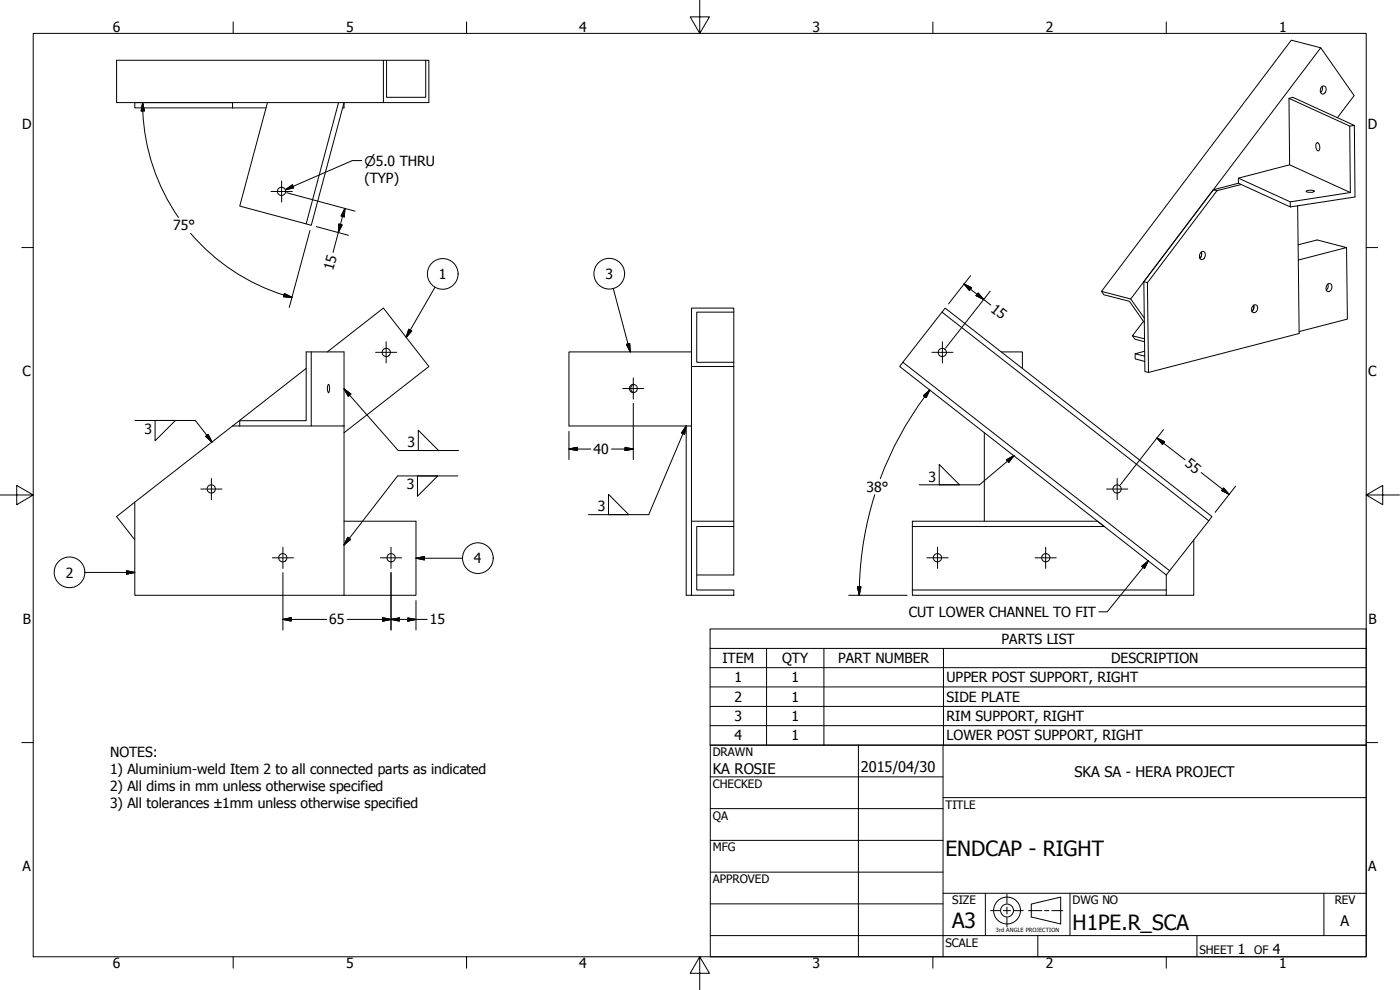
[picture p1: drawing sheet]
<svg xmlns="http://www.w3.org/2000/svg" width="420mm" height="297mm" viewBox="0 0 420 297" stroke-linecap="round" stroke-linejoin="round" font-family="sans-serif">
<!-- layer: Visible (ANSI) -->
<g fill="none" stroke="#000" stroke-width=".3">
<path d="M115.1 18.1h.9v11.1h11.8v-11.1h-11.8M127.8 18.1h.9v12.7h-93.7v-12.7h80.1v12.7M396.4 14.3l-8.9-2.2-56.9 75.3 .7 1 7.7 2 4.4 6.4M40.4 30.8h29.4v1.6h-29.4zM69.8 32.4h10M80.3 30.8l-8.4 31 21.5 5.8 9.9-36.8v1.6h-.4M101.6 30.8l-9.7 36.4M386.8 29.5l18.3 8.3 .2 20-18.3-8.3M396.6 26.1a.83 .83 0 0 1 1-.2 .83 .83 0 0 1 .4 1 .98 .98 0 0 1-.4 1.1 .98 .98 0 0 1-1.2-.1 1.71 1.71 0 0 1 .2-1.8zM396.8 26l.1 .3a1.39 1.39 0 0 1-.6 1.4M401.4 35.3l5-6.6-10-14.4-57.1 75.4-8.7-2.3M405.1 37.8l1.4-.2-18.5-8.4-1.2 .3 .2 20-15.3 4v1.5"/>
<path d="M406.5 37.6l.2 21.5-19.5 3M364.1 56.9l-20.8 27.6 1.1 .3 .3 26.9M371.7 53.5l15.5 7.1 18.1-2.8M371.7 55l15.5 7.1v-1.5M371.7 55l-7.6 1.9 1.2 .3-20.9 27.6M372.5 55.4l-7.2 1.8M392 57.3a2.17 2.17 0 0 1 2.4 .2 2.24 2.24 0 0 1-2.4-.2zM395 43l.2-.2a1.57 1.57 0 0 1 .5 2.5 1.66 1.66 0 0 1-.7-2.3zM360.6 75.6v.4a1.39 1.39 0 0 1-.6 1.5M360.6 75.6l.3-.2a1.24 1.24 0 0 1 .8 1.5 1.24 1.24 0 0 1-1.3 .9 1.49 1.49 0 0 1 .2-2.2zM389.4 61.7l.5 38.4-45.2 11.6-1.1-.2-.3-27M389.6 73.5l5.7-1.5 8.8 2.3-14.5 3.7"/>
<path d="M404.1 74.3l.3 21.4-14.5 3.8M220.2 93.6h-11.1v15.1h11.1v1.3M282.7 93.6l-11.7 15.1 80 62.5-1 1.3M283.7 92.4l80 62.6-.9 1.3-80.1-62.7zM339.3 89.7l4.1 5.7M343.2 96.4l-3.3 4.4 3.6 .8M376 91.8a.75 .75 0 0 1 .8-.4 .75 .75 0 0 1 .6 .7 1.16 1.16 0 0 1-.3 1.3 1.16 1.16 0 0 1-1.3 .2 1.55 1.55 0 0 1 .2-1.8zM376.2 91.6l.1 .8-.6 1M398.5 85.3a.72 .72 0 0 1 1.2 .3 1.21 1.21 0 0 1-.2 1.3 1.21 1.21 0 0 1-1.3 .4 1.59 1.59 0 0 1 .3-2zM398.5 85.2l.1 .4a1.39 1.39 0 0 1-.6 1.4M91.9 110.5l-22.1 17.3M93.4 105.6v22.2"/>
<path d="M98.2 105.6l16.9-13.2 13.6 17.6-25.4 19.8M98.5 115.4l.1-.1a2.7 2.7 0 0 1 0 2.5l-.4-1.2zM190.2 115.4a1.23 1.23 0 0 0-.9 1.2 1.23 1.23 0 0 0 .9 1.2M207.5 105.6h-36.7v22.2h36.7M207.5 110h12.7M220.2 108.7v-16.3h-12.7v64M220.2 110v46.4M271 108.7l-1 1.3 80 62.5M300.5 105.6h6.3v4.9M339.9 100.8l.7 1 2.9 .7M340.7 106.2v1.5l2.8 .7M343.5 105.4l-2.8 .8 2.8 .7"/>
<path d="M69.8 127.8l-29.4 22.9v27.9h62.9M69.8 127.8h2.1M71.9 127.8v-1.6h20v-20.6h11.4v73M71.9 127.8h31.4M205.9 127.8v50.8h1.6M295.4 129.8v26.6M40.4 150.7l-5.4 4.3 5.4 7M103.3 156.4h21.5v22.2h-21.5M207.5 156.4h12.7v1.6h-11.1v19h11.1v1.6h-12.7zM220.2 158v14.5h-11.1M273.8 156.4h55.6l2 1.6h-57.6zM273.8 158v19"/>
<path d="M362.8 156.3l-11.8 14.9M350 172.5v4.5h-76.2M350 177v1.6M358.3 162v16.6h-84.5v-1.6"/>
<circle cx="84.5" cy="57.4" r="1.24"/>
<circle cx="115.9" cy="105.7" r="1.24"/>
<circle cx="190.1" cy="116.6" r="1.24"/>
<circle cx="282.8" cy="105.7" r="1.24"/>
<circle cx="63.4" cy="146.7" r="1.24"/>
<circle cx="335.2" cy="146.7" r="1.24"/>
<circle cx="84.9" cy="167.3" r="1.24"/>
<circle cx="117.4" cy="167.3" r="1.24"/>
<circle cx="281.3" cy="167.3" r="1.24"/>
<circle cx="313.8" cy="167.3" r="1.24"/>
</g>
<!-- layer: Symbol (ANSI) -->
<g fill="none" stroke="#000" stroke-width=".3">
<path d="M85.7 56.9l2.1-1.4 .3 .9zM108.6 48.2h-2.9l-20 8.7M122.7 98.8l.9 .5-1.7 1.9zM130.6 86.2l-8.7 15M184 86.5l5.2 19.1M103.3 116.7l2 1.5-.8 .7zM103.3 116.7l16.2 18.5h18.1M188 103.3l1-.3 .2 2.6zM40.5 126.2h18.1l5 6.4M46.5 126.2h6.1l-6.1 6.1zM61.7 130.9l.8-.5 1.1 2.2zM125.5 129.1l6.1 6.1h-6.1z"/>
<path d="M205.9 127.8l-.5 2.5-.9-.4zM205.9 127.8l-11.2 26.6h-18.1M281.9 139.4l6.1 6.1h-6.1zM302 138l2.3-1.3-1.6 2zM304.3 136.7l-10.4 8.8h-18.1M125.3 142.8h6.1l-6.1 6.1zM137.4 142.8h-18.1l-16 20.7M182.6 148.3l6.1 6.1h-6.1zM25.5 171.8h14.9M38 171.2l2.4 .6-2.4 .5zM104.4 161.2l.8 .6-1.9 1.7zM124.8 167.5l2.6-.5v1z"/>
<path d="M124.8 167.5h14M342.6 169.9l2-1.6-1.1 2.2zM344.6 168.3l-12.3 15.3h-2.5M213.1 194.5v-5.8h196.9v5.8M213.1 194.5h196.9v5.8M213.1 194.5v29.1h196.9v-23.3M230.1 194.5v29.1M247.3 194.5v29.1M283.1 194.5v29.1M213.1 200.3h196.9M213.1 206.1h196.9M213.1 211.9h196.9"/>
<path d="M213.1 217.7h196.9"/>
<circle cx="132.9" cy="82.2" r="4.6"/>
<circle cx="182.8" cy="82.1" r="4.6"/>
<circle cx="20.9" cy="171.7" r="4.6"/>
<circle cx="143.4" cy="167.5" r="4.6"/>
</g>
<!-- layer: Border (ANSI) -->
<g fill="none" stroke="#000" stroke-width=".3">
<path d="M10 10h400v277.1h-400zM70 6.6v3.4M140 6.6v3.4M210 0v10l-2.9-4.9h5.8l-2.9 4.9M280 6.6v3.4M350 6.6v3.4M6.5 74.3h3.5M410 74.3h3.4M0 148.5h10l-5-2.8v5.7l5-2.9M410 148.5l5 2.9v-5.7l-5 2.8h10M6.5 222.8h3.5M410 222.8h3.4"/>
<path d="M70 287.1v3.4M140 287.1v3.4M210 287.1l2.9 4.9h-5.8l2.9-4.9v9.9M280 287.1v3.4M350 287.1v3.4"/>
</g>
<!-- layer: Title (ANSI) -->
<g fill="none" stroke="#000" stroke-width=".3">
<path d="M213.2 223.6h196.8v63.5h-196.8zM213.2 233.1h69.8M257.6 223.6v63.5M283 239.3h127M283 223.6v63.5M213.2 242.6h69.8M213.2 252.1h69.8M213.2 261.7h69.8M213.2 271.2h69.8M283 268h127M295.7 268v12.7M321.1 268v12.7"/>
<path d="M397.3 268v12.7M213.2 280.7h196.8M311.5 280.7v6.4M359.2 280.7v6.4"/>
</g>
<!-- layer: Sketch Geometry (ANSI) -->
<g fill="none" stroke="#000" stroke-width=".3">
<path d="M297.3 273.2h2.8M301.1 273.2h2.2M302.2 268.3v2.8M302.2 272.1v2.1M302.2 275.3v2.8M304.4 273.2h2.7M308.7 273.2h4M309.5 271.3l8.8-2.1v8l-8.8-2.1zM313.5 273.2h1.3M315.7 273.2h3.3"/>
<circle cx="302.2" cy="273.2" r="4"/>
<circle cx="302.2" cy="273.2" r="1.94"/>
</g>
<!-- layer: Symbol (ANSI) -->
<g fill="#000" stroke="#000" stroke-width=".3">
<path d="M85.7 56.9l2.1-1.4zM85.7 56.9l2.1-1.4 .3 .9zM122.7 98.8l-.8 2.4zM122.7 98.8l.9 .5-1.7 1.9zM103.3 116.7l2 1.5zM103.3 116.7l2 1.5-.8 .7zM188 103.3l1.2 2.3zM188 103.3l1-.3 .2 2.6zM61.7 130.9l1.9 1.7zM61.7 130.9l.8-.5 1.1 2.2zM205.9 127.8l-.5 2.5zM205.9 127.8l-.5 2.5-.9-.4z"/>
<path d="M304.3 136.7l-1.6 2zM302 138l2.3-1.3-1.6 2zM38 172.3l2.4-.5zM38 171.2l2.4 .6-2.4 .5zM104.4 161.2l-1.1 2.3zM104.4 161.2l.8 .6-1.9 1.7zM124.8 167.5l2.6-.5zM124.8 167.5l2.6-.5v1zM344.6 168.3l-1.1 2.2zM342.6 169.9l2-1.6-1.1 2.2z"/>
</g>
<!-- layer: Dimension (ANSI) -->
<g fill="none" stroke="#000" stroke-width=".3">
<path d="M42.8 30.8l.5 2.5h-.9zM42.8 30.8l.1 2.5M42.9 33.3a60.5 60.5 0 0 0 10.7 31.9M86 57.8l20.6 5.6M57.2 70a60.1 60.1 0 0 0 30.4 19.2M93 69.1l-6.2 23.2M94.9 68l9.7 2.6M101.7 67.2l1 .3-1.2 2.3zM103.5 62.5l-.2 2.6-.9-.3zM103.5 62.5l-3.6 13.2M85.3 88.1l2.3 1.1-2.5-.2zM289.3 85.2l2.3 1.1-.6 .9z"/>
<path d="M289.3 85.2l8.1 6.4M291.3 82.7l-6.6 8.5M293.6 87.9l1.6 1.9-2.3-1.1zM297.2 87.4l-13.4 17M277.1 118.7l1.9-1.7-1.1 2.3zM277.6 119a100 100 0 0 0-13.4 24.6M279 117l-1.4 2M170.8 134.7l2.4-.5v1zM170.8 134.7h6.5M170.8 129.4v8.5M183.5 134.7h6.6M187.6 134.2l2.5 .5-2.5 .5z"/>
<path d="M190.1 121v16.9M347.2 131.4l2.3 1.2-.6 .7zM347.2 131.4l8.5 6.6M349.2 128.9l-13 16.6M262.5 148.4a100 100 0 0 0-4.6 30.2M360.5 141.8l8.4 6.5M367.2 146.4l1.7 1.9-2.3-1.1zM370.8 145.8l-6.1 7.9M84.9 171.8v17.2M117.3 171.8v17.2M254.7 178.6h17.5M257.4 176.1h1l-.5 2.5z"/>
<path d="M84.9 185.9l2.5-.6v1.1zM84.9 185.9h13.1M104.2 185.9h24M114.9 185.3l2.4 .6-2.4 .5zM117.3 185.9l2.6-.5v1zM122.4 185.4l2.4 .5-2.4 .5zM124.8 180.2v8.8"/>
</g>
<g fill="#000" stroke="#000" stroke-width=".3">
<path d="M42.8 30.8l.5 2.5zM42.8 30.8l.5 2.5h-.9zM101.7 67.2l-.2 2.6zM101.7 67.2l1 .3-1.2 2.3zM103.5 62.5l-.2 2.6zM103.5 62.5l-.2 2.6-.9-.3zM85.1 89l2.5 .2zM85.3 88.1l2.3 1.1-2.5-.2zM289.3 85.2l2.3 1.1zM289.3 85.2l2.3 1.1-.6 .9zM292.9 88.7l2.3 1.1zM293.6 87.9l1.6 1.9-2.3-1.1z"/>
<path d="M279 117l-1.1 2.3zM277.1 118.7l1.9-1.7-1.1 2.3zM170.8 134.7l2.4-.5zM170.8 134.7l2.4-.5v1zM187.6 135.2l2.5-.5zM187.6 134.2l2.5 .5-2.5 .5zM347.2 131.4l2.3 1.2zM347.2 131.4l2.3 1.2-.6 .7zM366.6 147.2l2.3 1.1zM367.2 146.4l1.7 1.9-2.3-1.1zM257.4 176.1l.5 2.5zM257.4 176.1h1l-.5 2.5z"/>
<path d="M84.9 185.9l2.5-.6zM84.9 185.9l2.5-.6v1.1zM114.9 186.4l2.4-.5zM114.9 185.3l2.4 .6-2.4 .5zM117.3 185.9l2.6-.5zM117.3 185.9l2.6-.5v1zM122.4 186.4l2.4-.5zM122.4 185.4l2.4 .5-2.4 .5z"/>
</g>
<!-- layer: Center Mark (ANSI) -->
<g fill="none" stroke="#000" stroke-width=".3">
<path d="M81.3 57.5h6.4M84.5 54.3v6.3M112.7 105.7h6.4M115.9 102.5v6.4M186.9 116.6h6.3M190.1 113.4v6.3M279.7 105.7h6.3M282.8 102.5v6.4M60.3 146.7h6.3M63.4 143.6v6.3M332.1 146.7h6.4M335.3 143.6v6.3"/>
<path d="M81.7 167.4h6.4M84.9 164.2v6.3M114.2 167.4h6.3M117.3 164.2v6.3M278.2 167.4h6.3M281.4 164.2v6.3M310.6 167.4h6.4M313.8 164.2v6.3"/>
</g>
<g font-size="6.3">
<text x="283.8" y="257">ENDCAP - RIGHT</text>
<text x="285.8" y="278.6">A3</text>
<text x="321.9" y="279">H1PE.R_SCA</text>
</g>
<g font-size="4.4">
<text x="213.9" y="232.2">KA ROSIE</text>
<text x="258.4" y="231.6">2015/04/30</text>
<text x="322.5" y="233">SKA SA - HERA PROJECT</text>
<text x="402.3" y="277.9">A</text>
</g>
<g font-size="4.2">
<text x="33.8" y="9.6">6</text>
<text x="103.9" y="9.6">5</text>
<text x="173.9" y="9.6">4</text>
<text x="243.8" y="9.6">3</text>
<text x="313.9" y="9.6">2</text>
<text x="383.9" y="9.6">1</text>
<text x="6.7" y="38.7">D</text>
<text x="410.5" y="38.7">D</text>
<text x="109.3" y="55">(TYP)</text>
<text x="52" y="69.1">75°</text>
<text x="100" y="81.3" transform="rotate(-75 100 81.3)">15</text>
<text x="131.7" y="83.7">1</text>
<text x="181.7" y="83.7">3</text>
<text x="297.1" y="93.2" transform="rotate(38 297.1 93.2)">15</text>
<text x="6.8" y="113">C</text>
<text x="410.7" y="113">C</text>
<text x="43.4" y="130.2">3</text>
<text x="122.3" y="134.2">3</text>
<text x="178.1" y="136.3">40</text>
<text x="355.3" y="139.6" transform="rotate(38 355.3 139.6)">55</text>
<text x="122.1" y="146.8">3</text>
<text x="260" y="147.6">38°</text>
<text x="278.7" y="144.5">3</text>
<text x="179.4" y="153.5">3</text>
<text x="19.7" y="173.3">2</text>
<text x="142.2" y="169">4</text>
<text x="272.7" y="185.1">CUT LOWER CHANNEL TO FIT</text>
<text x="6.9" y="187.2">B</text>
<text x="98.8" y="187.4">65</text>
<text x="129" y="187.4">15</text>
<text x="410.7" y="187.2">B</text>
<text x="300.6" y="193.2">PARTS LIST</text>
<text x="216.8" y="198.9">ITEM</text>
<text x="234.7" y="199">QTY</text>
<text x="251.5" y="198.9">PART NUMBER</text>
<text x="333.4" y="199">DESCRIPTION</text>
<text x="220.4" y="204.8">1</text>
<text x="237.5" y="204.8">1</text>
<text x="284" y="204.8">UPPER POST SUPPORT, RIGHT</text>
<text x="220.4" y="210.6">2</text>
<text x="237.5" y="210.6">1</text>
<text x="284" y="210.6">SIDE PLATE</text>
<text x="220.4" y="216.4">3</text>
<text x="237.5" y="216.3">1</text>
<text x="284" y="216.4">RIM SUPPORT, RIGHT</text>
<text x="33" y="227.1">NOTES:</text>
<text x="220.4" y="222.2">4</text>
<text x="237.5" y="222.2">1</text>
<text x="284" y="222.2">LOWER POST SUPPORT, RIGHT</text>
<text x="33" y="232.1">1) Aluminium-weld Item 2 to all connected parts as indicated</text>
<text x="33" y="237.2">2) All dims in mm unless otherwise specified</text>
<text x="33" y="242.3">3) All tolerances ±1mm unless otherwise specified</text>
<text x="6.8" y="261.4">A</text>
<text x="410.7" y="261.4">A</text>
<text x="371.5" y="286.2">1</text>
<text x="382" y="286.2">4</text>
<text x="33.8" y="290.5">6</text>
<text x="103.9" y="290.5">5</text>
<text x="173.9" y="290.5">4</text>
<text x="243.8" y="290.5">3</text>
<text x="313.9" y="290.5">2</text>
<text x="383.9" y="290.5">1</text>
</g>
<text font-size="4" x="109.3" y="49.7">⌀5.0 THRU</text>
<g font-size="3.5">
<text x="213.9" y="226.9">DRAWN</text>
<text x="213.9" y="236.4">CHECKED</text>
<text x="213.9" y="245.9">QA</text>
<text x="283.8" y="242.6">TITLE</text>
<text x="213.9" y="255.4">MFG</text>
<text x="213.9" y="265">APPROVED</text>
<text x="285.8" y="271.3">SIZE</text>
<text x="321.9" y="271.3">DWG NO</text>
<text x="400.6" y="271.3">REV</text>
<text x="283.8" y="284">SCALE</text>
<text x="360" y="286.2">SHEET</text>
<text x="376.4" y="286.2">OF</text>
</g>
<text font-size="1.7" x="298.9" y="279.6">3rd ANGLE PROJECTION</text>
</svg>
